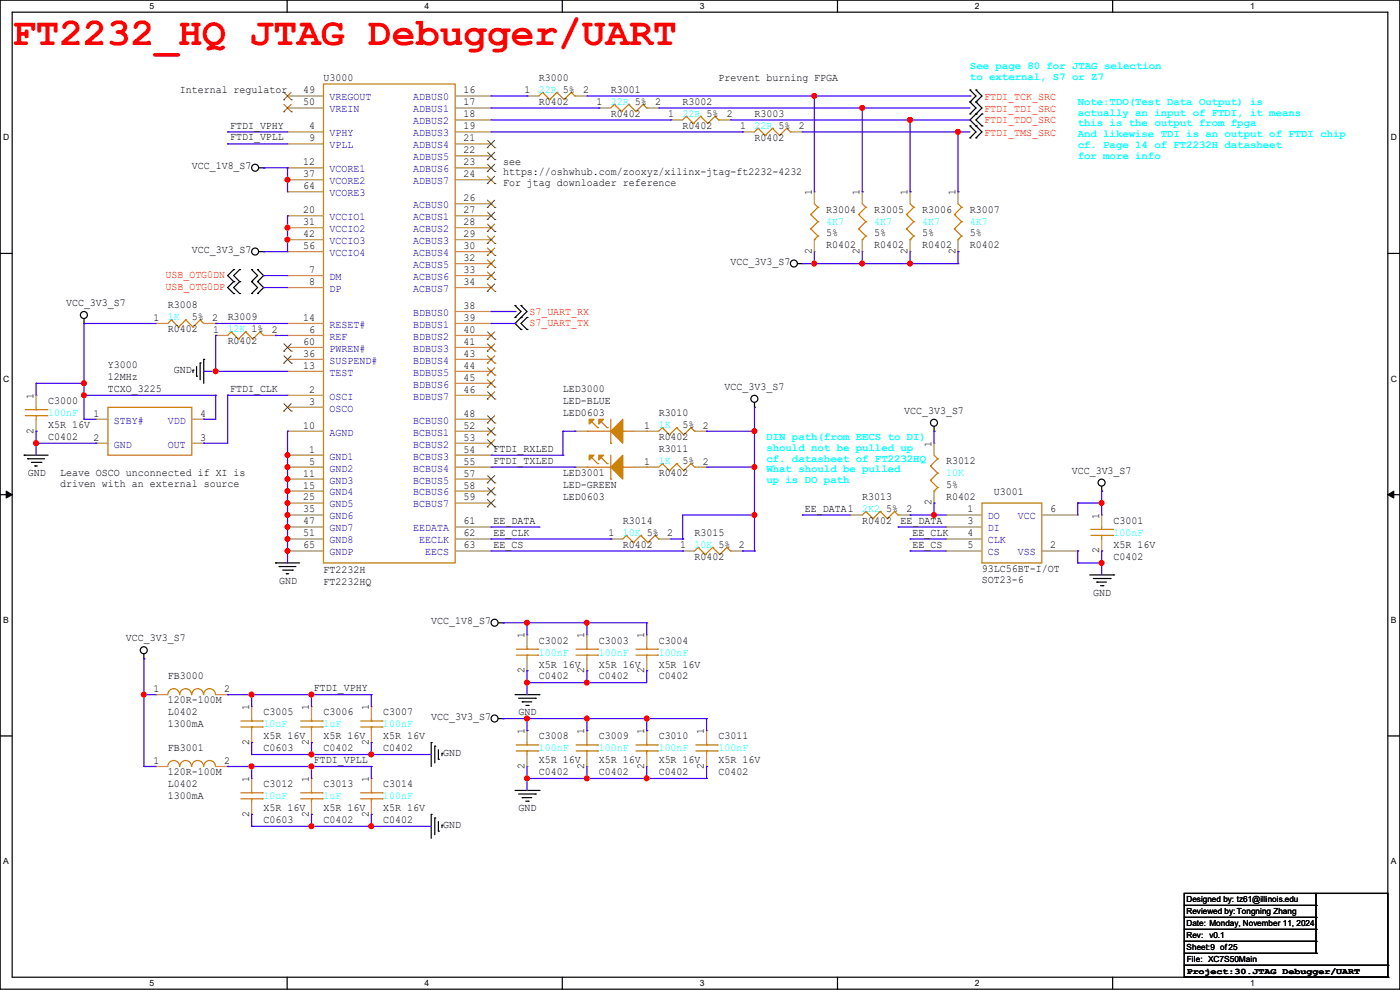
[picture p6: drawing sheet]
<svg xmlns="http://www.w3.org/2000/svg" width="297mm" height="210mm" viewBox="0 0 297 210" stroke-linecap="round" stroke-linejoin="round" font-family="sans-serif">
<path d="M0 0h297v209.8h-297zM2.6 2.6h291.8v204.7h-291.8z" fill="none" stroke="#000" stroke-width=".25"/>
<g fill="#fff">
<path d="M31.7 .3h1v2h-1z"/>
<path d="M31.7 207.6h1v1.9h-1z"/>
</g>
<path d="M60.9 0v2.6M60.9 207.3v2.5" fill="none" stroke="#000" stroke-width=".25"/>
<g fill="#fff">
<path d="M90.1 .3h1v2h-1z"/>
<path d="M90.1 207.6h1v1.9h-1z"/>
</g>
<path d="M119.3 0v2.6M119.3 207.3v2.5" fill="none" stroke="#000" stroke-width=".25"/>
<g fill="#fff">
<path d="M148.5 .3h.9v2h-.9z"/>
<path d="M148.5 207.6h.9v1.9h-.9z"/>
</g>
<path d="M177.7 0v2.6M177.7 207.3v2.5" fill="none" stroke="#000" stroke-width=".25"/>
<g fill="#fff">
<path d="M206.8 .3h1v2h-1z"/>
<path d="M206.8 207.6h1v1.9h-1z"/>
</g>
<path d="M236.1 0v2.6M236.1 207.3v2.5" fill="none" stroke="#000" stroke-width=".25"/>
<g fill="#fff">
<path d="M265.2 .3h1v2h-1z"/>
<path d="M265.2 207.6h1v1.9h-1z"/>
<path d="M.7 28.2h1.2v1.9h-1.2z"/>
<path d="M295.1 28.2h1.2v1.9h-1.2z"/>
<path d="M.7 79.3h1.2v2h-1.2z"/>
<path d="M295.1 79.3h1.2v2h-1.2z"/>
</g>
<path d="M0 53.8h2.6M294.4 53.8h2.6" fill="none" stroke="#000" stroke-width=".25"/>
<g fill="#fff">
<path d="M.7 130.5h1.2v2h-1.2z"/>
<path d="M295.1 130.5h1.1v2h-1.1z"/>
</g>
<path d="M0 104.9h2.6M294.4 104.9h2.6" fill="none" stroke="#000" stroke-width=".25"/>
<path d="M1.3 104.2l1.3 .7-1.3 .8zM294.4 104.9l1.3-.7v1.5z" fill="#000" stroke="#000" stroke-width=".21"/>
<g fill="#fff">
<path d="M.7 181.7h1.2v2h-1.2z"/>
<path d="M295.1 181.7h1.1v2h-1.1z"/>
</g>
<g fill="none" stroke="#000" stroke-width=".25">
<path d="M205.8 19.1h.1M205.8 19.1l1.3 1.3-1.3 1.2M207.1 19.1h.1M207.1 19.1l1.2 1.3-1.2 1.2M54.9 35.6h1M55.9 35.6h.1M205.8 21.6h.1M205.8 26.7h.1M205.8 29.3h.1M205.8 24.2h.1M205.8 26.7l1.3 1.3-1.3 1.3M205.8 21.6l1.3 1.3-1.3 1.3"/>
<path d="M207.1 21.6h.1M207.1 26.7h.1M207.1 29.3h.1M207.1 24.2h.1M207.1 21.6l1.2 1.3-2.5 2.5 2.5 2.6-1.2 1.3M208.3 26.7h.1M208.3 24.2h.1M208.3 24.2l-1.2 1.2 1.2 1.3M49.6 59.7h.1M49.6 57.2h.1M49.6 59.7l-1.3 1.3 1.3 1.3M49.6 57.2l-1.3 1.3 1.3 1.2"/>
<path d="M50.8 59.7h.1M50.8 57.2h.1M50.8 59.7l-1.2 1.3 1.2 1.3M50.8 57.2l-1.2 1.3 1.2 1.2M53.4 59.7h.1M53.4 57.2h.1M53.4 59.7l1.3 1.3-1.3 1.3M53.4 57.2l1.3 1.3-1.3 1.2M54.7 59.7h.1M54.7 57.2h.1M54.7 59.7l1.2 1.3-1.2 1.3M54.7 57.2l1.2 1.3-1.2 1.2"/>
<path d="M54.9 53.4h1M55.9 53.4h.1M169.2 55.9h1M170.2 55.9h.1M17.8 68.6h.1M17.8 67.6v1M40.9 78.5h.1M40.9 78.5v.5M41.7 79.8h.1M41.7 77.8v2M42.5 77h.1M42.5 77v3.6"/>
<path d="M43.2 76.2h.1M43.2 76.2v5.1M49.6 62.3h.1M50.8 62.3h.1M53.4 62.3h.1M54.7 62.3h.1M109.3 64.8h.1M109.3 67.4h.1M109.3 64.8l1.2 1.3-1.2 1.3M110.5 64.8h.1M110.5 67.4h.1M110.5 69.9h.1"/>
<path d="M110.5 64.8l1.3 1.3-2.5 2.5 1.2 1.3M111.8 69.9h.1M111.8 67.4h.1M111.8 67.4l-1.3 1.2 1.3 1.3M5.1 96.6h.1M5.1 96.6h5.1M5.9 97.3h.1M5.9 97.3h3.5M6.6 98.1h2.1M7.4 98.8h.1M7.4 98.8h.5M8.7 98.1h.1"/>
<path d="M160.1 86.4h.1M160.1 85.4v1M198.2 91.5h.1M198.2 90.5v1M58.5 119.4h.1M58.5 119.4h5M233.7 104.2h.1M233.7 103.2v1M30.5 139.7h.1M30.5 138.7v1M59.2 120.2h.1M59.2 120.2h3.6"/>
<path d="M60 120.9h2M60.7 121.7h.1M60.7 121.7h.6M62 120.9h.1M105.7 132.1h1M106.7 132.1h.1M231.2 122h5.1M231.9 122.7h3.6M232.7 123.5h.1M232.7 123.5h2M233.5 124.2h.5M234 124.2h.1"/>
<path d="M235.5 122.7h.1M236.3 122h.1M0 156.1h2.6M91.5 157.5h.1M91.5 157.5v5.1M92.2 158.3h.1M92.2 158.3v3.5M93 159v2.1M93.8 159.8h.1M93.8 159.8v.5M105.7 152.4h1M106.7 152.4h.1"/>
<path d="M109.3 147.4h5M110 148.1h3.6M110.8 148.9h.1M110.8 148.9h2M111.5 149.6h.6M112.1 149.6h.1M113.6 148.1h.1M114.3 147.4h.1M294.4 156.1h2.6M91.5 172.8h.1M91.5 172.8v5M92.2 173.5h.1"/>
<path d="M92.2 173.5v3.6M93 176.3h.1M93 161.1h.1M93 174.3v2M93.8 175h.1M93.8 175v.6M109.3 167.7h5M110 168.4h3.6M110.8 169.2h.1M110.8 169.2h2M111.5 170h.6M112.1 170h.1"/>
<path d="M113.6 168.4h.1M114.3 167.7h.1M251.2 189.5h43.2v17.8h-43.2zM251.2 192.1h28M251.2 194.6h28M251.2 197.1h28M251.2 199.7h28M279.2 192.1h.1M279.2 194.6h.1M279.2 197.1h.1M279.2 199.7h.1M279.2 189.5v12.7"/>
<path d="M251.2 204.8h43.2M251.2 202.2h28M251.2 207.3h43.2M279.2 202.2h.1M294.4 204.8h.1M294.4 207.3h.1"/>
<circle cx="54.1" cy="35.6" r=".74"/>
<circle cx="54.1" cy="53.4" r=".74"/>
<circle cx="168.4" cy="55.9" r=".74"/>
<circle cx="17.8" cy="66.8" r=".74"/>
<circle cx="160" cy="84.6" r=".74"/>
<circle cx="198.1" cy="89.7" r=".74"/>
<circle cx="233.7" cy="102.4" r=".74"/>
<circle cx="30.5" cy="137.9" r=".74"/>
<circle cx="104.9" cy="132.1" r=".74"/>
<circle cx="104.9" cy="152.4" r=".74"/>
</g>
<g fill="none" stroke="#cc8006" stroke-width=".25">
<path d="M68.6 17.8h28v101.6h-28zM115.1 19.6h.1M115.1 19.6l-.8 .8M115.1 19.6l1.5 1.5M118.2 19.6h.1M118.2 19.6l-1.6 1.5M118.2 19.6l1.5 1.5M121.2 19.6h.1M121.2 19.6l-1.5 1.5M121.2 19.6l.8 .8M116.6 21.1h.1M119.7 21.1h.1"/>
<path d="M122 20.4h.1M130.3 22.1h.1M130.3 22.1l-.7 .8M130.3 22.1l1.6 1.6M131.9 23.7h.1M133.4 22.1h.1M133.4 22.1l-1.5 1.6M133.4 22.1l1.5 1.6M134.9 23.7h.1M136.4 22.1h.1M136.4 22.1l-1.5 1.6M136.4 22.1l.8 .8"/>
<path d="M137.2 22.9h.1M145.6 24.7h.1M145.6 24.7l-.8 .7M145.6 24.7l1.5 1.5M147.1 26.2h.1M148.6 24.7h.1M148.6 24.7l-1.5 1.5M148.6 24.7l1.6 1.5M150.2 26.2h.1M151.7 24.7h.1M151.7 24.7l-1.5 1.5M151.7 24.7l.7 .7"/>
<path d="M152.4 25.4h.1M160.8 27.2h.1M160.8 27.2l-.7 .8M160.8 27.2l1.5 1.5M162.3 28.7h.1M163.9 27.2h.1M163.9 27.2l1.5 1.5M163.9 27.2l-1.6 1.5M165.4 28.7h.1M166.9 27.2h.1M166.9 27.2l-1.5 1.5M166.9 27.2l.8 .8"/>
<path d="M167.7 28h.1M172 45.5h.1M172 48.6h.1M172 45.5l1.5 1.5M172 48.6l1.5 1.5M172.8 50.8h.1M172.8 43.2l.7 .8M173.5 44h.1M173.5 47h.1M173.5 50.1h.1M173.5 44l-1.5 1.5M173.5 47l-1.5 1.6"/>
<path d="M173.5 50.1l-.7 .7M182.2 45.5h.1M182.2 48.6h.1M182.2 45.5l1.5 1.5M182.2 48.6l1.5 1.5M182.9 50.8h.1M182.9 43.2l.8 .8M183.7 44h.1M183.7 47h.1M183.7 50.1h.1M183.7 44l-1.5 1.5M183.7 47l-1.5 1.6"/>
<path d="M183.7 50.1l-.8 .7M192.3 45.5h.1M192.3 48.6h.1M192.3 45.5l1.5 1.5M192.3 48.6l1.5 1.5M193.1 50.8h.1M193.1 43.2l.7 .8M193.8 44h.1M193.8 47h.1M193.8 50.1h.1M193.8 44l-1.5 1.5M193.8 47l-1.5 1.6"/>
<path d="M193.8 50.1l-.7 .7M202.5 45.5h.1M202.5 48.6h.1M202.5 45.5l1.5 1.5M202.5 48.6l1.5 1.5M203.2 50.8h.1M203.2 43.2l.8 .8M204 44h.1M204 47h.1M204 50.1h.1M204 44l-1.5 1.5M204 47l-1.5 1.6"/>
<path d="M204 50.1l-.8 .7M36.4 67.9h.1M36.4 67.9l-.8 .7M36.4 67.9l1.5 1.5M37.9 69.4h.1M39.4 67.9h.1M39.4 67.9l-1.5 1.5M39.4 67.9l1.5 1.5M40.9 69.4h.1M42.5 67.9h.1M42.5 67.9l-1.6 1.5M42.5 67.9l.7 .7"/>
<path d="M43.2 68.6h.1M49.1 70.4h.1M49.1 70.4l-.8 .8M49.1 70.4l1.5 1.5M50.6 71.9h.1M52.1 70.4h.1M52.1 70.4l-1.5 1.5M52.1 70.4l1.5 1.5M53.6 71.9h.1M55.2 70.4h.1M55.2 70.4l-1.6 1.5M55.2 70.4l.7 .8"/>
<path d="M55.9 71.2h.1M5.4 88.2h4.5M5.4 86.9h4.5M7.7 86.9h.1M7.7 88.2h.1M7.7 86.4v.5M7.7 88.2v.7M9.9 88.2h.1M9.9 86.9h.1M22.9 86.4h17.8v10.2h-17.8zM124.5 91.5h.1M124.5 99.1h.1"/>
<path d="M124.5 91.5h5.1M124.5 99.1h5.1M125.5 89.5l1.3 1.2M125.5 97.1l1.3 1.2M126.8 90.7h.1M126.8 98.3h.1M127.6 89.5l1.2 1.2M127.6 97.1l1.2 1.2M128.8 90.7h.1M128.8 98.3h.1M129.6 94h.1M129.6 88.9v5.1"/>
<path d="M129.6 96.6v5M132.1 91.5h.1M132.1 99.1h.1M132.1 91.5h2.6M132.1 99.1h2.6M140.5 90.7h.1M140.5 98.3h.1M140.5 90.7l-.8 .8M140.5 90.7l1.5 1.5M140.5 98.3l-.8 .8M140.5 98.3l1.5 1.6M142 92.2h.1"/>
<path d="M142 99.9h.1M143.6 90.7h.1M143.6 98.3h.1M143.6 90.7l-1.6 1.5M143.6 90.7l1.5 1.5M143.6 98.3l-1.6 1.6M143.6 98.3l1.5 1.6M145.1 92.2h.1M145.1 99.9h.1M146.6 90.7h.1M146.6 98.3h.1M146.6 90.7l-1.5 1.5"/>
<path d="M146.6 90.7l.8 .8M146.6 98.3l-1.5 1.6M146.6 98.3l.8 .8M147.4 91.5h.1M147.4 99.1h.1M197.4 98.8h.1M197.4 98.8l1.5 1.6M198.2 96.6l.7 .7M198.9 97.3h.1M198.9 97.3l-1.5 1.5M129.6 101.6h.1M132.9 113.6h.1"/>
<path d="M132.9 113.6l-.8 .7M132.9 113.6l1.5 1.5M134.4 115.1h.1M135.9 113.6h.1M135.9 113.6l-1.5 1.5M135.9 113.6l1.6 1.5M137.5 115.1h.1M139 113.6h.1M139 113.6l-1.5 1.5M139 113.6l.7 .7M139.7 114.3h.1M148.1 116.1h.1"/>
<path d="M148.1 116.1l-.7 .8M148.1 116.1l1.5 1.5M149.6 117.6h.1M151.2 116.1h.1M151.2 116.1l-1.6 1.5M151.2 116.1l1.5 1.5M152.7 117.6h.1M154.2 116.1h.1M154.2 116.1l-1.5 1.5M154.2 116.1l.8 .8M155 116.9h.1M183.7 108.5h.1"/>
<path d="M183.7 108.5l-.8 .8M183.7 108.5l1.5 1.5M185.2 110h.1M186.7 108.5h.1M186.7 108.5l-1.5 1.5M186.7 108.5l1.6 1.5M188.3 110h.1M189.8 108.5h.1M189.8 108.5l-1.5 1.5M189.8 108.5l.7 .8M190.5 109.3h.1M197.4 101.9h.1"/>
<path d="M197.4 101.9l1.5 1.5M198.2 104.2h.1M198.9 100.4h.1M198.9 103.4h.1M198.9 100.4l-1.5 1.5M198.9 103.4l-.7 .8M208.3 106.7h12.7v12.7h-12.7zM231.4 113.6h4.6M231.4 112.3h4.6M233.7 112.3h.1M233.7 113.6h.1M233.7 111.8v.5"/>
<path d="M233.7 113.6v.7M236 113.6h.1M236 112.3h.1M109.5 139h4.6M109.5 137.7h4.6M111.8 137.7h.1M111.8 139h.1M111.8 137.2v.5M111.8 139v.7M114.1 139h.1M114.1 137.7h.1M122.2 139h4.6"/>
<path d="M122.2 137.7h4.6M124.5 137.7h.1M124.5 139h.1M124.5 137.2v.5M124.5 139v.7M126.8 139h.1M126.8 137.7h.1M134.9 139h4.6M134.9 137.7h4.6M137.2 137.7h.1M137.2 139h.1M137.2 137.2v.5"/>
<path d="M137.2 139v.7M139.5 139h.1M139.5 137.7h.1M35.6 147.4a1.25 1.25 0 0 1 1.3-1.3 1.25 1.25 0 0 1 1.2 1.3M38.1 147.4a1.25 1.25 0 0 1 1.3-1.3 1.25 1.25 0 0 1 1.2 1.3M40.7 147.4a1.25 1.25 0 0 1 1.2-1.3 1.25 1.25 0 0 1 1.3 1.3M43.2 147.4a1.25 1.25 0 0 1 1.3-1.3 1.25 1.25 0 0 1 1.2 1.3M51.1 154.2h4.6M51.1 153h4.6M53.4 153h.1M53.4 154.2h.1M53.4 152.4v.6"/>
<path d="M53.4 154.2v.8M55.7 154.2h.1M55.7 153h.1M63.8 154.2h4.6M63.8 153h4.6M66.1 153h.1M66.1 154.2h.1M66.1 152.4v.6M66.1 154.2v.8M68.4 154.2h.1M68.4 153h.1M76.5 154.2h4.6"/>
<path d="M76.5 153h4.6M78.8 153h.1M78.8 154.2h.1M78.8 152.4v.6M78.8 154.2v.8M81.1 154.2h.1M81.1 153h.1M109.5 159.3h4.6M109.5 158h4.6M111.8 158h.1M111.8 159.3h.1M111.8 157.5v.5"/>
<path d="M111.8 159.3v.8M114.1 159.3h.1M114.1 158h.1M122.2 159.3h4.6M122.2 158h4.6M124.5 158h.1M124.5 159.3h.1M124.5 157.5v.5M124.5 159.3v.8M126.8 159.3h.1M126.8 158h.1M134.9 159.3h4.6"/>
<path d="M134.9 158h4.6M137.2 158h.1M137.2 159.3h.1M137.2 157.5v.5M137.2 159.3v.8M139.5 159.3h.1M139.5 158h.1M147.6 159.3h4.6M147.6 158h4.6M149.9 158h.1M149.9 159.3h.1M149.9 157.5v.5"/>
<path d="M149.9 159.3v.8M152.2 159.3h.1M152.2 158h.1M38.1 162.6a1.25 1.25 0 0 0-1.2-1.3 1.25 1.25 0 0 0-1.3 1.3M40.6 162.6a1.25 1.25 0 0 0-1.2-1.3 1.25 1.25 0 0 0-1.3 1.3M43.2 162.6a1.25 1.25 0 0 0-1.3-1.3 1.25 1.25 0 0 0-1.2 1.3M45.7 162.6a1.25 1.25 0 0 0-1.2-1.3 1.25 1.25 0 0 0-1.3 1.3M51.1 169.5h4.6M51.1 168.2h4.6M53.4 168.2h.1M53.4 169.5h.1M53.4 167.7v.5"/>
<path d="M53.4 169.5v.7M55.7 169.5h.1M55.7 168.2h.1M63.8 169.5h4.6M63.8 168.2h4.6M66.1 168.2h.1M66.1 169.5h.1M66.1 167.7v.5M66.1 169.5v.7M68.4 169.5h.1M68.4 168.2h.1M76.5 169.5h4.6"/>
<path d="M76.5 168.2h4.6M78.8 168.2h.1M78.8 169.5h.1M78.8 167.7v.5M78.8 169.5v.7M81.1 169.5h.1M81.1 168.2h.1"/>
</g>
<g fill="none" stroke="#a84" stroke-width=".25">
<path d="M61 35.6h.1M61 38.1h.1M61 28h.1M61 30.5h.1M61 20.4h.1M61 22.9h.1M61 20.4h7.6M61 22.9h7.6M61 28h7.6M61 30.5h7.6M61 35.6h7.6M61 38.1h7.6"/>
<path d="M96.6 20.4h7.6M96.6 22.9h7.6M96.6 25.4h7.6M96.6 28h7.6M96.6 30.5h7.6M96.6 33.1h7.6M96.6 35.6h7.6M96.6 38.1h7.6M104.2 20.4h.1M104.2 22.9h.1M104.2 25.4h.1M104.2 28h.1"/>
<path d="M104.2 30.5h.1M104.2 33.1h.1M104.2 35.6h.1M104.2 38.1h.1M111.8 20.4h.1M111.8 20.4h2.5M122 20.4h2.5M124.5 20.4h.1M127 22.9h.1M127 22.9h2.6M137.2 22.9h2.5M139.7 22.9h.1"/>
<path d="M142.3 25.4h.1M142.3 25.4h2.5M152.4 25.4h2.6M155 25.4h.1M157.5 28h.1M157.5 28h2.6M167.7 28h2.5M170.2 28h.1M61 58.5h.1M61 45.8h.1M61 48.3h.1M61 50.8h.1"/>
<path d="M61 53.4h.1M61 40.7h.1M61 45.8h7.6M61 48.3h7.6M61 50.8h7.6M61 53.4h7.6M61 58.5h7.6M61 40.7h7.6M96.6 43.2h7.6M96.6 45.8h7.6M96.6 48.3h7.6M96.6 50.8h7.6"/>
<path d="M96.6 53.4h7.6M96.6 55.9h7.6M96.6 58.5h7.6M104.2 43.2h.1M104.2 45.8h.1M104.2 48.3h.1M104.2 50.8h.1M104.2 53.4h.1M104.2 55.9h.1M104.2 58.5h.1M172.8 40.7h.1M172.8 53.4h.1"/>
<path d="M172.8 40.7v2.5M172.8 50.8v2.6M182.9 40.7h.1M182.9 53.4h.1M182.9 40.7v2.5M182.9 50.8v2.6M193.1 40.7h.1M193.1 53.4h.1M193.1 40.7v2.5M193.1 50.8v2.6M203.2 40.7h.1M203.2 53.4h.1"/>
<path d="M203.2 40.7v2.5M203.2 50.8v2.6M33.1 68.6h.1M33.1 68.6h2.5M43.2 68.6h2.6M45.8 68.6h.1M45.8 71.2h.1M45.8 71.2h2.5M55.9 71.2h2.6M58.5 71.2h.1M61 78.8h.1M61 76.2h.1"/>
<path d="M61 73.7h.1M61 71.2h.1M61 68.6h.1M61 61h.1M61 68.6h7.6M61 61h7.6M61 71.2h7.6M61 73.7h7.6M61 76.2h7.6M61 78.8h7.6M96.6 68.6h7.6M96.6 61h7.6"/>
<path d="M96.6 66.1h7.6M96.6 71.2h7.6M96.6 73.7h7.6M96.6 76.2h7.6M96.6 78.8h7.6M104.2 61h.1M104.2 66.1h.1M104.2 68.6h.1M104.2 71.2h.1M104.2 73.7h.1M104.2 76.2h.1M104.2 78.8h.1"/>
<path d="M7.7 83.9h.1M7.7 91.5h.1M7.7 83.9v2.5M7.7 88.9v2.6M20.4 88.9h.1M20.4 94h.1M20.4 88.9h2.5M20.4 94h2.5M40.7 88.9h2.5M40.7 94h2.5M43.2 94h.1M43.2 88.9h.1"/>
<path d="M61 96.6h.1M61 99.1h.1M61 91.5h.1M61 83.9h.1M61 86.4h.1M61 91.5h7.6M61 83.9h7.6M61 96.6h7.6M61 99.1h7.6M61 86.4h7.6M96.6 91.5h7.6M96.6 88.9h7.6"/>
<path d="M96.6 94h7.6M96.6 81.3h7.6M96.6 83.9h7.6M96.6 96.6h7.6M96.6 99.1h7.6M104.2 81.3h.1M104.2 83.9h.1M104.2 88.9h.1M104.2 91.5h.1M104.2 94h.1M104.2 96.6h.1M104.2 99.1h.1"/>
<path d="M122 91.5h.1M122 99.1h.1M122 91.5h2.5M122 99.1h2.5M134.7 91.5h5M134.7 99.1h5M137.2 91.5h.1M137.2 99.1h.1M147.4 91.5h2.5M147.4 99.1h2.5M149.9 91.5h.1M149.9 99.1h.1"/>
<path d="M198.2 94h.1M198.2 94v2.6M61 101.6h.1M61 104.2h.1M61 106.7h.1M61 109.3h.1M61 111.8h.1M61 114.3h.1M61 116.9h.1M61 109.3h7.6M61 114.3h7.6M61 111.8h7.6"/>
<path d="M61 116.9h7.6M61 101.6h7.6M61 104.2h7.6M61 106.7h7.6M96.6 114.3h7.6M96.6 111.8h7.6M96.6 116.9h7.6M96.6 101.6h7.6M96.6 104.2h7.6M96.6 106.7h7.6M104.2 101.6h.1M104.2 104.2h.1"/>
<path d="M104.2 106.7h.1M104.2 111.8h.1M104.2 114.3h.1M104.2 116.9h.1M129.6 114.3h.1M129.6 114.3h2.5M139.7 114.3h2.6M142.3 114.3h.1M144.8 116.9h.1M144.8 116.9h2.6M155 116.9h2.5M157.5 116.9h.1"/>
<path d="M180.4 109.3h.1M180.4 109.3h2.5M190.5 109.3h2.6M193.1 109.3h.1M198.2 106.7h.1M198.2 104.2v2.5M200.7 109.3h.1M200.7 111.8h.1M200.7 114.3h.1M200.7 116.9h.1M200.7 109.3h7.6M200.7 114.3h7.6"/>
<path d="M200.7 111.8h7.6M200.7 116.9h7.6M221 109.3h7.6M221 116.9h7.6M228.6 109.3h.1M228.6 116.9h.1M233.7 109.3h.1M233.7 116.9h.1M233.7 109.3v2.5M233.7 114.3v2.6M111.8 134.7h.1M111.8 134.7v2.5"/>
<path d="M111.8 139.7v2.6M124.5 134.7h.1M124.5 134.7v2.5M124.5 139.7v2.6M137.2 134.7h.1M137.2 134.7v2.5M137.2 139.7v2.6M33.1 147.4h.1M33.1 147.4h2.5M45.8 147.4h2.5M48.3 147.4h.1M53.4 149.9h.1"/>
<path d="M53.4 157.5h.1M53.4 149.9v2.5M53.4 155v2.5M66.1 149.9h.1M66.1 157.5h.1M66.1 149.9v2.5M66.1 155v2.5M78.8 149.9h.1M78.8 157.5h.1M78.8 149.9v2.5M78.8 155v2.5M111.8 155h.1"/>
<path d="M111.8 142.3h.1M111.8 155v2.5M124.5 155h.1M124.5 142.3h.1M124.5 155v2.5M137.2 155h.1M137.2 142.3h.1M137.2 155v2.5M149.9 155h.1M149.9 155v2.5M33.1 162.6h.1M33.1 162.6h2.5"/>
<path d="M45.8 162.6h2.5M48.3 162.6h.1M53.4 165.1h.1M53.4 172.8h.1M53.4 165.1v2.6M53.4 170.2v2.6M66.1 165.1h.1M66.1 172.8h.1M66.1 165.1v2.6M66.1 170.2v2.6M78.8 165.1h.1M78.8 172.8h.1"/>
<path d="M78.8 165.1v2.6M78.8 170.2v2.6M111.8 162.6h.1M111.8 160.1v2.5M124.5 162.6h.1M124.5 160.1v2.5M137.2 162.6h.1M137.2 160.1v2.5M149.9 162.6h.1M149.9 160.1v2.5"/>
</g>
<g fill="#cc8006" stroke="#cc8006" stroke-width=".25">
<path d="M132.1 88.9v5.1l-2.5-2.5z"/>
<path d="M127 88.9h1.1l-1.1 1.1z"/>
<path d="M125 88.9h1l-1 1.1z"/>
<path d="M132.1 96.6v5l-2.5-2.5z"/>
<path d="M127 96.6h1.1l-1.1 1z"/>
<path d="M125 96.6h1l-1 1z"/>
</g>
<g fill="none" stroke="#804000" stroke-width=".21">
<path d="M60.2 19.6l1.6 1.6M61.8 19.6l-1.6 1.6M60.2 21.2h.1M60.2 23.7h.1M60.2 22.1l1.6 1.6M61.8 22.1l-1.6 1.6M61.8 21.2h.1M61.8 23.7h.1M103.4 31.3h.1M103.4 33.9h.1M103.4 36.4h.1M103.4 38.9h.1"/>
<path d="M103.4 29.8l1.6 1.5M103.4 32.3l1.6 1.6M103.4 34.8l1.6 1.6M103.4 37.4l1.6 1.5M104.9 29.8l-1.5 1.5M104.9 32.3l-1.5 1.6M104.9 34.8l-1.5 1.6M104.9 37.4l-1.5 1.5M105 31.3h.1M105 33.9h.1M105 36.4h.1M105 38.9h.1"/>
<path d="M103.4 44h.1M103.4 46.6h.1M103.4 49.1h.1M103.4 51.6h.1M103.4 54.2h.1M103.4 56.7h.1M103.4 59.3h.1M103.4 42.5l1.6 1.5M103.4 45l1.6 1.6M103.4 47.5l1.6 1.6M103.4 50.1l1.6 1.5M103.4 52.6l1.6 1.6"/>
<path d="M103.4 55.2l1.6 1.5M103.4 57.7l1.6 1.6M104.9 42.5l-1.5 1.5M104.9 45l-1.5 1.6M104.9 47.5l-1.5 1.6M104.9 50.1l-1.5 1.5M104.9 52.6l-1.5 1.6M104.9 55.2l-1.5 1.5M104.9 57.7l-1.5 1.6M105 44h.1M105 46.6h.1M105 49.1h.1"/>
<path d="M105 51.6h.1M105 54.2h.1M105 56.7h.1M105 59.3h.1M60.2 77h.1M60.2 74.5h.1M60.2 75.5l1.6 1.5M60.2 72.9l1.6 1.6M61.8 72.9l-1.6 1.6M61.8 75.5l-1.6 1.5M61.8 77h.1M61.8 74.5h.1"/>
<path d="M103.4 61.8h.1M103.4 72h.1M103.4 74.5h.1M103.4 77h.1M103.4 79.6h.1M103.4 60.2l1.6 1.6M103.4 70.4l1.6 1.6M103.4 72.9l1.6 1.6M103.4 75.5l1.6 1.5M103.4 78l1.6 1.6M104.9 60.2l-1.5 1.6M104.9 70.4l-1.5 1.6"/>
<path d="M104.9 72.9l-1.5 1.6M104.9 75.5l-1.5 1.5M104.9 78l-1.5 1.6M105 61.8h.1M105 72h.1M105 74.5h.1M105 77h.1M105 79.6h.1M60.2 87.2h.1M60.2 85.6l1.6 1.6M61.8 85.6l-1.6 1.6M61.8 87.2h.1"/>
<path d="M103.4 82.1h.1M103.4 84.7h.1M103.4 89.7h.1M103.4 92.3h.1M103.4 94.8h.1M103.4 80.6l1.6 1.5M103.4 83.1l1.6 1.6M103.4 88.2l1.6 1.5M103.4 90.7l1.6 1.6M103.4 93.3l1.6 1.5M104.9 80.6l-1.5 1.5M104.9 83.1l-1.5 1.6"/>
<path d="M104.9 88.2l-1.5 1.5M104.9 90.7l-1.5 1.6M104.9 93.3l-1.5 1.5M105 82.1h.1M105 84.7h.1M105 89.7h.1M105 92.3h.1M105 94.8h.1M103.4 102.4h.1M103.4 105h.1M103.4 107.5h.1M103.4 100.9l1.6 1.5"/>
<path d="M103.4 103.4l1.6 1.6M103.4 106l1.6 1.5M104.9 100.9l-1.5 1.5M104.9 103.4l-1.5 1.6M104.9 106l-1.5 1.5M105 102.4h.1M105 105h.1M105 107.5h.1"/>
</g>
<g fill="none" stroke="#4200ff" stroke-width=".25">
<path d="M48.3 28h.1M48.3 30.5h.1M48.3 28h12.7M48.3 30.5h12.7M55.9 35.6h.1M55.9 35.6h5.1M61 35.6h.1M61 38.1h.1M61 35.6v5.1M104.2 28h53.3M104.2 20.4h7.6M104.2 22.9h22.8"/>
<path d="M104.2 25.4h38.1M111.8 20.4h.1M124.5 20.4h81.3M127 22.9h.1M139.7 22.9h66.1M142.3 25.4h.1M155 25.4h50.8M157.5 28h.1M170.2 28h35.6M172.8 20.4h.1M172.8 20.4v20.3M182.9 22.9h.1"/>
<path d="M182.9 22.9v17.8M193.1 25.4h.1M193.1 25.4v15.3M203.2 28h.1M203.2 28v12.7M205.8 20.4h.1M55.9 58.5h.1M55.9 53.4h.1M55.9 58.5h5.1M61 45.8h.1M61 48.3h.1M61 50.8h.1"/>
<path d="M61 45.8v7.6h-5.1M170.2 55.9h33M172.8 55.9h.1M172.8 53.4v2.5M182.9 40.7h.1M182.9 55.9h.1M182.9 53.4v2.5M193.1 40.7h.1M193.1 55.9h.1M193.1 53.4v2.5M203.2 40.7h.1M203.2 53.4h.1"/>
<path d="M203.2 55.9h.1M203.2 53.4v2.5M17.8 68.6h.1M17.8 68.6v20.3M17.8 68.6h15.3M43.2 78.8h.1M43.2 78.8h17.8M45.8 68.6h.1M45.8 71.2h.1M45.8 78.8h.1M45.8 71.2v7.6M45.8 68.6h15.2"/>
<path d="M55.9 61h.1M55.9 61h5.1M58.5 71.2h.1M58.5 71.2h2.5M104.2 68.6h5.1M104.2 66.1h5.1M109.3 66.1h.1M109.3 68.6h.1M7.7 91.5h.1M7.7 94h.1M7.7 81.3h.1M7.7 94h12.7"/>
<path d="M7.7 81.3v2.6M7.7 91.5v5.1M7.7 81.3h10.1M17.8 81.3h.1M17.8 88.9h.1M17.8 83.9h.1M17.8 88.9h2.6M17.8 83.9h28M20.4 94h.1M43.2 94h.1M43.2 88.9h.1M45.8 83.9h.1"/>
<path d="M45.8 83.9v5h-2.6M48.3 83.9h.1M48.3 83.9v10.1h-5.1M48.3 83.9h12.7M61 96.6h.1M61 99.1h.1M61 91.5h.1M61 91.5v27.9M104.2 96.6h15.2M104.2 99.1h17.8M119.4 96.6h.1M119.4 91.5h.1"/>
<path d="M119.4 91.5h2.6M119.4 91.5v5.1M122 99.1h.1M122 91.5h.1M149.9 91.5h.1M149.9 99.1h10.2M149.9 91.5h10.2M160.1 91.5h.1M160.1 99.1h.1M160.1 86.4v30.5M198.2 91.5h.1M198.2 91.5v2.5"/>
<path d="M61 101.6h.1M61 104.2h.1M61 106.7h.1M61 109.3h.1M61 111.8h.1M61 114.3h.1M61 116.9h.1M104.2 111.8h10.1M104.2 114.3h25.4M104.2 116.9h40.6M114.3 111.8h.1M129.6 114.3h.1"/>
<path d="M142.3 114.3h2.5M144.8 116.9h.1M144.8 114.3h.1M157.5 116.9h.1M157.5 116.9h2.6M160.1 109.3h.1M160.1 116.9h.1M160.1 109.3h-15.3v5M170.2 109.3h.1M170.2 109.3h10.2M190.5 111.8h.1M190.5 111.8h10.2"/>
<path d="M193.1 116.9h.1M193.1 114.3h.1M193.1 109.3h.1M193.1 114.3h7.6M193.1 116.9h7.6M193.1 109.3h7.6M198.2 106.7h.1M198.2 109.3h.1M198.2 106.7v2.6M228.6 106.7h.1M228.6 119.4h.1M228.6 116.9h.1"/>
<path d="M228.6 106.7h5.1M228.6 106.7v2.6M228.6 116.9v2.5M228.6 119.4h5.1M233.7 104.2h.1M233.7 116.9h.1M233.7 119.4h.1M233.7 106.7h.1M233.7 104.2v5.1M233.7 116.9v5.1M30.5 139.7h.1M30.5 139.7v22.9"/>
<path d="M106.7 132.1h.1M106.7 132.1h30.5M111.8 132.1h.1M111.8 132.1v2.6M124.5 132.1h.1M124.5 132.1v2.6M137.2 132.1h.1M137.2 132.1v2.6M30.5 147.4h.1M30.5 147.4h2.6M48.3 147.4h.1M48.3 147.4h30.5"/>
<path d="M53.4 147.4h.1M53.4 157.5h.1M53.4 147.4v2.5M53.4 157.5v2.6M66.1 147.4h.1M66.1 157.5h.1M66.1 147.4v2.5M66.1 157.5v2.6M78.8 147.4h.1M78.8 157.5h.1M78.8 147.4v2.5M78.8 157.5v2.6"/>
<path d="M106.7 152.4h.1M106.7 152.4h43.2M111.8 155h.1M111.8 152.4h.1M111.8 142.3h.1M111.8 144.8h.1M111.8 142.3v5.1M111.8 152.4v2.6M124.5 155h.1M124.5 152.4h.1M124.5 142.3h.1M124.5 144.8h.1"/>
<path d="M124.5 142.3v2.5M124.5 152.4v2.6M137.2 155h.1M137.2 152.4h.1M137.2 142.3h.1M137.2 142.3v2.5h-25.4M137.2 152.4v2.6M149.9 152.4h.1M149.9 152.4v2.6M30.5 162.6h.1M30.5 162.6h2.6M48.3 162.6h.1"/>
<path d="M48.3 162.6h30.5M53.4 162.6h.1M53.4 160.1h.1M53.4 172.8h.1M53.4 175.3h.1M53.4 162.6v2.5M53.4 172.8v2.5M53.4 160.1h38.1M53.4 175.3h38.1M66.1 162.6h.1M66.1 160.1h.1M66.1 172.8h.1"/>
<path d="M66.1 175.3h.1M66.1 162.6v2.5M66.1 172.8v2.5M78.8 162.6h.1M78.8 172.8h.1M78.8 160.1h.1M78.8 175.3h.1M78.8 162.6v2.5M78.8 172.8v2.5M111.8 165.1h.1M111.8 162.6v5.1M111.8 165.1h38.1"/>
<path d="M124.5 165.1h.1M124.5 162.6v2.5M137.2 165.1h.1M137.2 162.6v2.5M149.9 162.6h.1M149.9 165.1h.1M149.9 162.6v2.5"/>
</g>
<g fill="#f00" stroke="#f00" stroke-width=".25">
<circle cx="61" cy="99.1" r=".49"/>
<circle cx="61" cy="101.6" r=".49"/>
<circle cx="61" cy="104.2" r=".49"/>
<circle cx="61" cy="109.2" r=".49"/>
<circle cx="61" cy="106.7" r=".49"/>
<circle cx="61" cy="114.3" r=".49"/>
<circle cx="61" cy="111.8" r=".49"/>
<circle cx="61" cy="116.9" r=".49"/>
<circle cx="61" cy="96.5" r=".49"/>
<circle cx="17.8" cy="81.3" r=".49"/>
<circle cx="17.8" cy="83.8" r=".49"/>
<circle cx="45.7" cy="78.8" r=".49"/>
<circle cx="61" cy="50.8" r=".49"/>
<circle cx="61" cy="48.3" r=".49"/>
<circle cx="61" cy="38.1" r=".49"/>
<circle cx="30.5" cy="147.3" r=".49"/>
<circle cx="66.1" cy="147.3" r=".49"/>
<circle cx="53.4" cy="147.3" r=".49"/>
<circle cx="66.1" cy="162.6" r=".49"/>
<circle cx="53.4" cy="162.6" r=".49"/>
<circle cx="78.8" cy="160" r=".49"/>
<circle cx="66.1" cy="160" r=".49"/>
<circle cx="78.8" cy="175.3" r=".49"/>
<circle cx="66.1" cy="175.3" r=".49"/>
<circle cx="7.6" cy="94" r=".49"/>
<circle cx="137.2" cy="152.4" r=".49"/>
<circle cx="124.5" cy="152.4" r=".49"/>
<circle cx="111.8" cy="152.4" r=".49"/>
<circle cx="124.5" cy="132.1" r=".49"/>
<circle cx="111.8" cy="132.1" r=".49"/>
<circle cx="124.5" cy="144.8" r=".49"/>
<circle cx="111.8" cy="144.8" r=".49"/>
<circle cx="111.8" cy="165.1" r=".49"/>
<circle cx="124.5" cy="165.1" r=".49"/>
<circle cx="137.2" cy="165.1" r=".49"/>
<circle cx="233.7" cy="119.4" r=".49"/>
<circle cx="233.7" cy="106.7" r=".49"/>
<circle cx="198.1" cy="109.2" r=".49"/>
<circle cx="160" cy="109.2" r=".49"/>
<circle cx="160" cy="91.5" r=".49"/>
<circle cx="160" cy="99.1" r=".49"/>
<circle cx="172.7" cy="20.3" r=".49"/>
<circle cx="182.9" cy="22.9" r=".49"/>
<circle cx="203.2" cy="28" r=".49"/>
<circle cx="193.1" cy="25.4" r=".49"/>
<circle cx="172.7" cy="55.9" r=".49"/>
<circle cx="193.1" cy="55.9" r=".49"/>
<circle cx="182.9" cy="55.9" r=".49"/>
</g>
<text font-size="8.4" fill="#f00" x="2.6" y="9.6">FT2232_HQ JTAG Debugger/UART</text>
<g font-size="2.3">
<text x="68.6" y="17.1">U3000</text>
<text x="114.3" y="17.1">R3000</text>
<text x="152.4" y="17.1">Prevent burning FPGA</text>
<text x="38.1" y="19.7">Internal regulator</text>
<text x="64.3" y="19.8">49</text>
<text x="64.3" y="22.4">50</text>
<text x="98.3" y="19.8">16</text>
<text x="98.3" y="22.4">17</text>
<text x="111.3" y="19.8">1</text>
<text x="114.3" y="22.2">R0402</text>
<text x="123.7" y="19.8">2</text>
<text x="126.5" y="22.4">1</text>
<text x="129.6" y="19.7">R3001</text>
<text x="139" y="22.4">2</text>
<text x="144.8" y="22.2">R3002</text>
<text x="48.8" y="27.3">FTDI_VPHY</text>
<text x="48.8" y="29.8">FTDI_VPLL</text>
<text x="65.6" y="27.4">4</text>
<text x="65.6" y="30">9</text>
<text x="98.3" y="24.9">18</text>
<text x="98.3" y="27.4">19</text>
<text x="98.3" y="30">21</text>
<text x="129.6" y="24.8">R0402</text>
<text x="141.8" y="24.9">1</text>
<text x="144.8" y="27.3">R0402</text>
<text x="154.2" y="24.9">2</text>
<text x="157" y="27.4">1</text>
<text x="160.1" y="24.8">R3003</text>
<text x="160.1" y="29.8">R0402</text>
<text x="169.5" y="27.4">2</text>
<text x="40.7" y="35.9">VCC_1V8_S7</text>
<text x="64.3" y="35.1">12</text>
<text x="98.3" y="32.5">22</text>
<text x="98.3" y="35.1">23</text>
<text x="106.7" y="34.9">see</text>
<text x="64.3" y="37.6">37</text>
<text x="64.3" y="40.1">64</text>
<text x="98.3" y="37.6">24</text>
<text x="106.7" y="37.2">https://oshwhub.com/zooxyz/xilinx-jtag-ft2232-4232</text>
<text x="106.7" y="39.5">For jtag downloader reference</text>
<text x="172.2" y="41.4" transform="rotate(-90 172.2 41.4)">1</text>
<text x="182.4" y="41.4" transform="rotate(-90 182.4 41.4)">1</text>
<text x="192.5" y="41.4" transform="rotate(-90 192.5 41.4)">1</text>
<text x="202.7" y="41.4" transform="rotate(-90 202.7 41.4)">1</text>
<text x="64.3" y="45.2">20</text>
<text x="64.3" y="47.8">31</text>
<text x="98.3" y="42.7">26</text>
<text x="98.3" y="45.2">27</text>
<text x="98.3" y="47.8">28</text>
<text x="175.3" y="45.1">R3004</text>
<text x="185.5" y="45.1">R3005</text>
<text x="195.6" y="45.1">R3006</text>
<text x="205.8" y="45.1">R3007</text>
<text x="40.7" y="53.7">VCC_3V3_S7</text>
<text x="64.3" y="50.3">42</text>
<text x="64.3" y="52.8">56</text>
<text x="98.3" y="50.3">29</text>
<text x="98.3" y="52.8">30</text>
<text x="172.2" y="53.9" transform="rotate(-90 172.2 53.9)">2</text>
<text x="175.3" y="52.7">R0402</text>
<text x="175.3" y="50.2">5%</text>
<text x="182.4" y="53.9" transform="rotate(-90 182.4 53.9)">2</text>
<text x="185.5" y="52.7">R0402</text>
<text x="185.5" y="50.2">5%</text>
<text x="192.5" y="53.9" transform="rotate(-90 192.5 53.9)">2</text>
<text x="195.6" y="52.7">R0402</text>
<text x="195.6" y="50.2">5%</text>
<text x="202.7" y="53.9" transform="rotate(-90 202.7 53.9)">2</text>
<text x="205.8" y="52.7">R0402</text>
<text x="205.8" y="50.2">5%</text>
<text x="65.6" y="57.9">7</text>
<text x="98.3" y="55.4">32</text>
<text x="98.3" y="57.9">33</text>
<text x="155" y="56.3">VCC_3V3_S7</text>
<text x="14" y="64.9">VCC_3V3_S7</text>
<text x="35.6" y="65.4">R3008</text>
<text x="65.6" y="60.5">8</text>
<text x="98.3" y="60.5">34</text>
<text x="98.3" y="65.5">38</text>
<text x="32.6" y="68.1">1</text>
<text x="35.6" y="70.5">R0402</text>
<text x="40.7" y="67.9">5%</text>
<text x="45" y="68.1">2</text>
<text x="45.3" y="70.6">1</text>
<text x="48.3" y="67.9">R3009</text>
<text x="57.7" y="70.6">2</text>
<text x="64.3" y="68.1">14</text>
<text x="65.6" y="70.6">6</text>
<text x="98.3" y="68.1">39</text>
<text x="98.3" y="70.6">40</text>
<text x="48.3" y="73">R0402</text>
<text x="64.3" y="75.7">36</text>
<text x="64.3" y="73.2">60</text>
<text x="98.3" y="73.2">41</text>
<text x="98.3" y="75.7">43</text>
<text x="22.9" y="78.1">Y3000</text>
<text x="22.9" y="80.6">12MHz</text>
<text x="22.9" y="83.2">TCXO_3225</text>
<text x="36.9" y="79.1">GND</text>
<text x="48.8" y="83.1">FTDI_CLK</text>
<text x="64.3" y="78.2">13</text>
<text x="65.6" y="83.3">2</text>
<text x="98.3" y="78.2">44</text>
<text x="98.3" y="80.8">45</text>
<text x="98.3" y="83.3">46</text>
<text x="119.4" y="83.2">LED3000</text>
<text x="153.7" y="82.7">VCC_3V3_S7</text>
<text x="7.1" y="84.6" transform="rotate(-90 7.1 84.6)">1</text>
<text x="10.2" y="85.7">C3000</text>
<text x="19.9" y="88.4">1</text>
<text x="42.5" y="88.4">4</text>
<text x="65.6" y="85.9">3</text>
<text x="98.3" y="88.4">48</text>
<text x="119.4" y="85.7">LED-BLUE</text>
<text x="119.4" y="88.3">LED0603</text>
<text x="139.7" y="88.3">R3010</text>
<text x="191.8" y="87.8">VCC_3V3_S7</text>
<text x="7.1" y="92" transform="rotate(-90 7.1 92)">2</text>
<text x="10.2" y="93.3">C0402</text>
<text x="10.2" y="90.8">X5R 16V</text>
<text x="19.9" y="93.5">2</text>
<text x="42.5" y="93.5">3</text>
<text x="64.3" y="90.9">10</text>
<text x="98.3" y="90.9">52</text>
<text x="98.3" y="93.5">53</text>
<text x="104.7" y="95.8">FTDI_RXLED</text>
<text x="136.7" y="90.9">1</text>
<text x="139.7" y="93.3">R0402</text>
<text x="139.7" y="95.9">R3011</text>
<text x="144.8" y="90.8">5%</text>
<text x="149.1" y="90.9">2</text>
<text x="197.6" y="94.8" transform="rotate(-90 197.6 94.8)">1</text>
<text x="5.9" y="101">GND</text>
<text x="12.7" y="101">Leave OSCO unconnected if XI is</text>
<text x="64.3" y="101.1">11</text>
<text x="65.6" y="96">1</text>
<text x="65.6" y="98.6">5</text>
<text x="98.3" y="96">54</text>
<text x="98.3" y="98.6">55</text>
<text x="98.3" y="101.1">57</text>
<text x="104.7" y="98.4">FTDI_TXLED</text>
<text x="119.4" y="101">LED3001</text>
<text x="136.7" y="98.6">1</text>
<text x="139.7" y="101">R0402</text>
<text x="144.8" y="98.4">5%</text>
<text x="149.1" y="98.6">2</text>
<text x="200.7" y="98.4">R3012</text>
<text x="227.4" y="100.5">VCC_3V3_S7</text>
<text x="12.7" y="103.3">driven with an external source</text>
<text x="64.3" y="103.6">15</text>
<text x="64.3" y="106.2">25</text>
<text x="98.3" y="103.6">58</text>
<text x="98.3" y="106.2">59</text>
<text x="119.4" y="103.5">LED-GREEN</text>
<text x="119.4" y="106">LED0603</text>
<text x="182.9" y="106">R3013</text>
<text x="197.6" y="107.2" transform="rotate(-90 197.6 107.2)">2</text>
<text x="200.7" y="106">R0402</text>
<text x="200.7" y="103.5">5%</text>
<text x="210.9" y="105">U3001</text>
<text x="64.3" y="108.7">35</text>
<text x="64.3" y="111.3">47</text>
<text x="64.3" y="113.8">51</text>
<text x="98.3" y="111.3">61</text>
<text x="98.3" y="113.8">62</text>
<text x="104.7" y="111.1">EE_DATA</text>
<text x="104.7" y="113.6">EE_CLK</text>
<text x="129.1" y="113.8">1</text>
<text x="132.1" y="111.1">R3014</text>
<text x="141.5" y="113.8">2</text>
<text x="147.4" y="113.7">R3015</text>
<text x="170.7" y="108.5">EE_DATA1</text>
<text x="182.9" y="111.1">R0402</text>
<text x="188" y="108.6">5%</text>
<text x="191.1" y="111.1">EE_DATA</text>
<text x="192.3" y="108.7">2</text>
<text x="193.6" y="113.6">EE_CLK</text>
<text x="205.3" y="108.7">1</text>
<text x="205.3" y="111.3">3</text>
<text x="205.3" y="113.8">4</text>
<text x="222.8" y="108.7">6</text>
<text x="233.2" y="110" transform="rotate(-90 233.2 110)">1</text>
<text x="236.3" y="111.1">C3001</text>
<text x="64.3" y="116.3">65</text>
<text x="98.3" y="116.3">63</text>
<text x="104.7" y="116.2">EE_CS</text>
<text x="132.1" y="116.2">R0402</text>
<text x="144.3" y="116.3">1</text>
<text x="147.4" y="118.7">R0402</text>
<text x="156.8" y="116.3">2</text>
<text x="193.6" y="116.2">EE_CS</text>
<text x="205.3" y="116.3">5</text>
<text x="222.8" y="116.3">2</text>
<text x="233.2" y="117.4" transform="rotate(-90 233.2 117.4)">2</text>
<text x="236.3" y="118.7">C0402</text>
<text x="236.3" y="116.2">X5R 16V</text>
<text x="59.2" y="123.8">GND</text>
<text x="68.6" y="121.5">FT2232H</text>
<text x="68.6" y="124.1">FT2232HQ</text>
<text x="208.3" y="121.3">93LC56BT-I/OT</text>
<text x="208.3" y="123.6">SOT23-6</text>
<text x="231.9" y="126.4">GND</text>
<text x="26.7" y="136">VCC_3V3_S7</text>
<text x="91.5" y="132.5">VCC_1V8_S7</text>
<text x="111.3" y="135.4" transform="rotate(-90 111.3 135.4)">1</text>
<text x="114.3" y="136.5">C3002</text>
<text x="124" y="135.4" transform="rotate(-90 124 135.4)">1</text>
<text x="127" y="136.5">C3003</text>
<text x="136.7" y="135.4" transform="rotate(-90 136.7 135.4)">1</text>
<text x="139.7" y="136.5">C3004</text>
<text x="111.3" y="142.8" transform="rotate(-90 111.3 142.8)">2</text>
<text x="114.3" y="141.6">X5R 16V</text>
<text x="124" y="142.8" transform="rotate(-90 124 142.8)">2</text>
<text x="127" y="141.6">X5R 16V</text>
<text x="136.7" y="142.8" transform="rotate(-90 136.7 142.8)">2</text>
<text x="139.7" y="141.6">X5R 16V</text>
<text x="32.6" y="146.8">1</text>
<text x="35.6" y="144.1">FB3000</text>
<text x="35.6" y="149.2">120R-100M</text>
<text x="47.5" y="146.8">2</text>
<text x="66.6" y="146.6">FTDI_VPHY</text>
<text x="114.3" y="144.1">C0402</text>
<text x="127" y="144.1">C0402</text>
<text x="139.7" y="144.1">C0402</text>
<text x="35.6" y="151.8">L0402</text>
<text x="35.6" y="154.3">1300mA</text>
<text x="52.8" y="150.7" transform="rotate(-90 52.8 150.7)">1</text>
<text x="55.9" y="151.8">C3005</text>
<text x="65.5" y="150.7" transform="rotate(-90 65.5 150.7)">1</text>
<text x="68.6" y="151.8">C3006</text>
<text x="78.2" y="150.7" transform="rotate(-90 78.2 150.7)">1</text>
<text x="81.3" y="151.8">C3007</text>
<text x="91.5" y="152.8">VCC_3V3_S7</text>
<text x="110" y="151.8">GND</text>
<text x="111.3" y="155.7" transform="rotate(-90 111.3 155.7)">1</text>
<text x="124" y="155.7" transform="rotate(-90 124 155.7)">1</text>
<text x="136.7" y="155.7" transform="rotate(-90 136.7 155.7)">1</text>
<text x="149.4" y="155.7" transform="rotate(-90 149.4 155.7)">1</text>
<text x="35.6" y="159.4">FB3001</text>
<text x="52.8" y="158" transform="rotate(-90 52.8 158)">2</text>
<text x="55.9" y="159.4">C0603</text>
<text x="55.9" y="156.8">X5R 16V</text>
<text x="65.5" y="158" transform="rotate(-90 65.5 158)">2</text>
<text x="66.6" y="161.9">FTDI_VPLL</text>
<text x="68.6" y="159.4">C0402</text>
<text x="68.6" y="156.8">X5R 16V</text>
<text x="78.2" y="158" transform="rotate(-90 78.2 158)">2</text>
<text x="81.3" y="159.4">C0402</text>
<text x="81.3" y="156.8">X5R 16V</text>
<text x="94" y="160.4">GND</text>
<text x="114.3" y="156.8">C3008</text>
<text x="114.3" y="161.9">X5R 16V</text>
<text x="127" y="156.8">C3009</text>
<text x="127" y="161.9">X5R 16V</text>
<text x="139.7" y="156.8">C3010</text>
<text x="139.7" y="161.9">X5R 16V</text>
<text x="152.4" y="156.8">C3011</text>
<text x="152.4" y="161.9">X5R 16V</text>
<text x="32.6" y="162.1">1</text>
<text x="35.6" y="164.5">120R-100M</text>
<text x="35.6" y="167">L0402</text>
<text x="47.5" y="162.1">2</text>
<text x="52.8" y="165.9" transform="rotate(-90 52.8 165.9)">1</text>
<text x="55.9" y="167">C3012</text>
<text x="65.5" y="165.9" transform="rotate(-90 65.5 165.9)">1</text>
<text x="68.6" y="167">C3013</text>
<text x="78.2" y="165.9" transform="rotate(-90 78.2 165.9)">1</text>
<text x="81.3" y="167">C3014</text>
<text x="111.3" y="163.1" transform="rotate(-90 111.3 163.1)">2</text>
<text x="114.3" y="164.5">C0402</text>
<text x="124" y="163.1" transform="rotate(-90 124 163.1)">2</text>
<text x="127" y="164.5">C0402</text>
<text x="136.7" y="163.1" transform="rotate(-90 136.7 163.1)">2</text>
<text x="139.7" y="164.5">C0402</text>
<text x="149.4" y="163.1" transform="rotate(-90 149.4 163.1)">2</text>
<text x="152.4" y="164.5">C0402</text>
<text x="35.6" y="169.5">1300mA</text>
<text x="52.8" y="173.3" transform="rotate(-90 52.8 173.3)">2</text>
<text x="55.9" y="172.1">X5R 16V</text>
<text x="65.5" y="173.3" transform="rotate(-90 65.5 173.3)">2</text>
<text x="68.6" y="172.1">X5R 16V</text>
<text x="78.2" y="173.3" transform="rotate(-90 78.2 173.3)">2</text>
<text x="81.3" y="172.1">X5R 16V</text>
<text x="110" y="172.1">GND</text>
<text x="55.9" y="174.6">C0603</text>
<text x="68.6" y="174.6">C0402</text>
<text x="81.3" y="174.6">C0402</text>
<text x="94" y="175.6">GND</text>
</g>
<g font-size="2.3" fill="#0ff">
<text x="205.8" y="14.6">See page 80 for JTAG selection</text>
<text x="205.8" y="16.9">to external, S7 or Z7</text>
<text x="114.3" y="19.7">22R 5%</text>
<text x="129.6" y="22.2">22R 5%</text>
<text x="228.6" y="22.2">Note:TDO(Test Data Output) is</text>
<text x="144.8" y="24.8">22R 5%</text>
<text x="160.1" y="27.3">22R 5%</text>
<text x="228.6" y="24.5">actually an input of FTDI, it means</text>
<text x="228.6" y="26.8">this is the output from fpga</text>
<text x="228.6" y="29.1">And likewise TDI is an output of FTDI chip</text>
<text x="228.6" y="31.4">cf. Page 14 of FT2232H datasheet</text>
<text x="228.6" y="33.7">for more info</text>
<text x="175.3" y="47.6">4K7</text>
<text x="185.5" y="47.6">4K7</text>
<text x="195.6" y="47.6">4K7</text>
<text x="205.8" y="47.6">4K7</text>
<text x="35.6" y="67.9">1K</text>
<text x="48.3" y="70.5">12K 1%</text>
<text x="10.2" y="88.3">100nF</text>
<text x="139.7" y="90.8">1K</text>
<text x="162.6" y="93.3">DIN path(from EECS to DI)</text>
<text x="162.6" y="95.6">should not be pulled up</text>
<text x="139.7" y="98.4">1K</text>
<text x="162.6" y="97.9">cf. datasheet of FT2232HQ</text>
<text x="162.6" y="100.2">What should be pulled</text>
<text x="200.7" y="101">10K</text>
<text x="162.6" y="102.5">up is DO path</text>
<text x="132.1" y="113.7">10K 5%</text>
<text x="182.9" y="108.6">2K2</text>
<text x="236.3" y="113.7">100nF</text>
<text x="147.4" y="116.2">10K 5%</text>
<text x="114.3" y="139.1">100nF</text>
<text x="127" y="139.1">100nF</text>
<text x="139.7" y="139.1">100nF</text>
<text x="55.9" y="154.3">10uF</text>
<text x="68.6" y="154.3">1uF</text>
<text x="81.3" y="154.3">100nF</text>
<text x="114.3" y="159.4">100nF</text>
<text x="127" y="159.4">100nF</text>
<text x="139.7" y="159.4">100nF</text>
<text x="152.4" y="159.4">100nF</text>
<text x="55.9" y="169.5">10uF</text>
<text x="68.6" y="169.5">1uF</text>
<text x="81.3" y="169.5">100nF</text>
</g>
<g font-size="2.3" fill="#00c">
<text x="69.9" y="21.3">VREGOUT</text>
<text x="69.9" y="23.8">VREIN</text>
<text x="87.7" y="21.3">ADBUS0</text>
<text x="87.7" y="23.8">ADBUS1</text>
<text x="69.9" y="28.9">VPHY</text>
<text x="87.7" y="26.4">ADBUS2</text>
<text x="87.7" y="28.9">ADBUS3</text>
<text x="69.9" y="31.5">VPLL</text>
<text x="87.7" y="31.5">ADBUS4</text>
<text x="87.7" y="34">ADBUS5</text>
<text x="69.9" y="36.5">VCORE1</text>
<text x="69.9" y="39.1">VCORE2</text>
<text x="69.9" y="41.6">VCORE3</text>
<text x="87.7" y="36.5">ADBUS6</text>
<text x="87.7" y="39.1">ADBUS7</text>
<text x="69.9" y="46.7">VCCIO1</text>
<text x="87.7" y="44.2">ACBUS0</text>
<text x="87.7" y="46.7">ACBUS1</text>
<text x="69.9" y="49.2">VCCIO2</text>
<text x="69.9" y="51.8">VCCIO3</text>
<text x="87.7" y="49.2">ACBUS2</text>
<text x="87.7" y="51.8">ACBUS3</text>
<text x="69.9" y="59.4">DM</text>
<text x="69.9" y="54.3">VCCIO4</text>
<text x="87.7" y="54.3">ACBUS4</text>
<text x="87.7" y="56.9">ACBUS5</text>
<text x="87.7" y="59.4">ACBUS6</text>
<text x="69.9" y="61.9">DP</text>
<text x="87.7" y="61.9">ACBUS7</text>
<text x="69.9" y="69.6">RESET#</text>
<text x="87.7" y="67">BDBUS0</text>
<text x="87.7" y="69.6">BDBUS1</text>
<text x="69.9" y="77.2">SUSPEND#</text>
<text x="69.9" y="74.6">PWREN#</text>
<text x="69.9" y="72.1">REF</text>
<text x="87.7" y="72.1">BDBUS2</text>
<text x="87.7" y="74.6">BDBUS3</text>
<text x="87.7" y="77.2">BDBUS4</text>
<text x="69.9" y="79.7">TEST</text>
<text x="87.7" y="79.7">BDBUS5</text>
<text x="87.7" y="82.3">BDBUS6</text>
<text x="24.2" y="89.9">STBY#</text>
<text x="35.6" y="89.9">VDD</text>
<text x="69.9" y="84.8">OSCI</text>
<text x="69.9" y="87.3">OSCO</text>
<text x="87.7" y="84.8">BDBUS7</text>
<text x="87.7" y="89.9">BCBUS0</text>
<text x="24.2" y="95">GND</text>
<text x="35.6" y="95">OUT</text>
<text x="69.9" y="92.4">AGND</text>
<text x="87.7" y="92.4">BCBUS1</text>
<text x="87.7" y="95">BCBUS2</text>
<text x="69.9" y="97.5">GND1</text>
<text x="69.9" y="100">GND2</text>
<text x="87.7" y="97.5">BCBUS3</text>
<text x="87.7" y="100">BCBUS4</text>
<text x="69.9" y="102.6">GND3</text>
<text x="69.9" y="105.1">GND4</text>
<text x="69.9" y="107.7">GND5</text>
<text x="87.7" y="102.6">BCBUS5</text>
<text x="87.7" y="105.1">BCBUS6</text>
<text x="87.7" y="107.7">BCBUS7</text>
<text x="69.9" y="110.2">GND6</text>
<text x="69.9" y="112.7">GND7</text>
<text x="87.7" y="112.7">EEDATA</text>
<text x="209.6" y="110.2">DO</text>
<text x="209.6" y="112.7">DI</text>
<text x="215.9" y="110.2">VCC</text>
<text x="69.9" y="115.3">GND8</text>
<text x="69.9" y="117.8">GNDP</text>
<text x="88.9" y="115.3">EECLK</text>
<text x="90.2" y="117.8">EECS</text>
<text x="209.6" y="115.3">CLK</text>
<text x="209.6" y="117.8">CS</text>
<text x="215.9" y="117.8">VSS</text>
</g>
<g font-size="2.3" fill="#f00">
<text x="208.8" y="21.2">FTDI_TCK_SRC</text>
<text x="208.8" y="23.7">FTDI_TDI_SRC</text>
<text x="208.8" y="28.8">FTDI_TMS_SRC</text>
<text x="208.8" y="26">FTDI_TDO_SRC</text>
<text x="35.1" y="59.1">USB_OTG0DN</text>
<text x="35.1" y="61.6">USB_OTG0DP</text>
<text x="112.3" y="66.9">S7_UART_RX</text>
<text x="112.3" y="69.2">S7_UART_TX</text>
</g>
<g font-size="1.8">
<text x="31.7" y="1.9">5</text>
<text x="90.1" y="1.9">4</text>
<text x="148.5" y="1.9">3</text>
<text x="206.8" y="1.9">2</text>
<text x="265.2" y="1.9">1</text>
<text x=".7" y="29.8">D</text>
<text x="295.1" y="29.8">D</text>
<text x=".7" y="80.9">C</text>
<text x="295.1" y="80.9">C</text>
<text x=".7" y="132.1">B</text>
<text x="295.1" y="132.1">B</text>
<text x=".7" y="183.3">A</text>
<text x="295.1" y="183.3">A</text>
<text x="251.8" y="191.4">Designed by: tz61@illinois.edu</text>
<text x="251.8" y="196.5">Date: Monday, November 11, 2024</text>
<text x="251.8" y="193.9">Reviewed by: Tongning Zhang</text>
<text x="251.8" y="199">Rev:</text>
<text x="251.8" y="201.6">Sheet:9 of25</text>
<text x="256.6" y="199">v0.1</text>
<text x="31.7" y="209.2">5</text>
<text x="90.1" y="209.2">4</text>
<text x="148.5" y="209.2">3</text>
<text x="206.8" y="209.2">2</text>
<text x="251.8" y="206.5">Project:30.JTAG</text>
<text x="251.8" y="204.1">File: XC7S50Main</text>
<text x="265.2" y="209.2">1</text>
<text x="272.1" y="206.5">Debugger/UART</text>
</g>
</svg>
